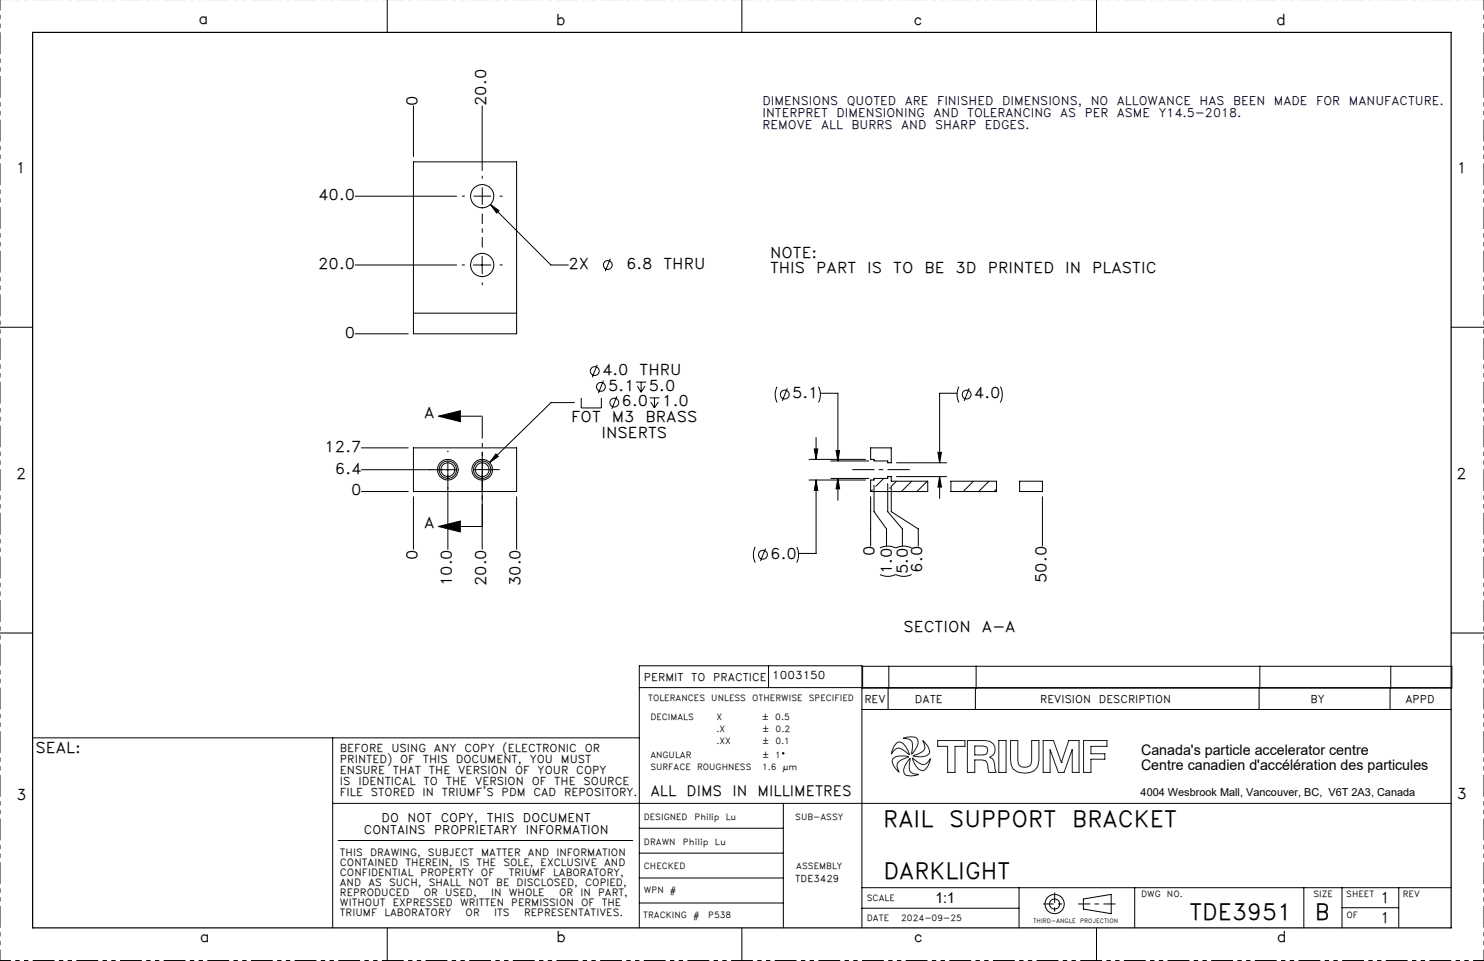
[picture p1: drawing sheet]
<svg xmlns="http://www.w3.org/2000/svg" width="432mm" height="279mm" viewBox="0 0 432 279" stroke-linecap="round" stroke-linejoin="round" font-family="sans-serif">
<g fill="none" stroke="#000" stroke-width=".29">
<path d="M112.7 -.1v9.5M215.9 -.1v9.5M319.1 -.1v9.5M120.3 30.8v14.7M140.3 30.8v18.8M103.3 57h29.6M120.3 47.1h30v49.9h-30zM142.7 59.4l2.5 1.8-.7 .7zM142.7 59.4l17.6 17.6h5.1M103.3 77h29.6M137.8 77h5M140.3 74.5v5.1"/>
<path d="M177.6 75.2l-1.5 3.7M0 95.1h9.5M103.3 97h15.5M120.3 91.1h30M422.2 95.1h9.6M167.1 117.1h-6.8l-17.8 17.4M169.1 115.7v2.9h5.9v-2.9M173.8 106l-1.5 3.7M175.6 110.6l-1.5 3.7M179.5 115.2l-1.5 3.7M185.1 111.1h2.9M185.5 112.3l1 1.7"/>
<path d="M186.5 111.1v2.9M187.6 112.3l-1.1 1.7M189 115.7h2.9M189.3 116.8l1.1 1.8M190.4 115.7v2.9M191.6 116.8l-1.2 1.8M226.1 112.4l-.5 2v1l.5 1.6M229.1 112.9l-1.5 3.7M238.2 112.4l.3 1 .2 1.3-.2 1.4-.3 .9M238.7 114.3h5.1v19.7M278.5 114.3h-5.1v20.2M279 112.4l-.5 2v1l.5 1.6"/>
<path d="M282 112.9l-1.5 3.7M291.1 112.4l.4 1 .1 1.3-.1 1.4-.4 .9M105.2 130.2h13.6M105.2 136.6h27.7M120.3 130.2h30v12.7h-30zM127.6 121l6.3-1.6v3.2zM127.6 121h12.7M130.3 134v25.7M140.3 138.1v21.6M144.3 132l.7 .7-2.5 1.8zM235.4 133.6h16.4M235.4 139.6h16.4"/>
<path d="M236.9 130.5h1l-.4 3.1zM237.5 139.6l.4 3h-1zM237.5 139.6v21.3h-5.1M237.5 127.2v6.4M241.8 134h11M241.8 139.1h11M243.3 131h1l-.5 3zM243.8 139.1l.5 3h-1zM243.8 139.1v6.4M253.3 139.6h1v-.5h4v-.5h1v1.3h10.6v3h-16.6zM253.3 130.2h6v4.3h-1v-.5h-4v-.4h-1zM257.1 139.1l-2.3 2.3"/>
<path d="M260.8 139.9l-1.5 1.5v7.4l7.9 5v5M260.8 134.5h14.6M260.8 138.6h14.6M265.3 139.9l-3 3M269.8 139.9l-3 3M272.9 131.5h1l-.5 3zM273.4 138.6l.5 3h-1zM273.4 138.6v6.3M276.7 139.9h13.2v3h-13.2zM283.2 139.9l-3 3M287.8 139.9l-3 3M296.7 139.9h6.6v3h-6.6z"/>
<path d="M296.7 139.9h.1M105.2 142.9h13.6M120.3 144.4v15.3M127.6 153.1l6.3-1.6v3.2zM127.6 153.1h12.7M150.3 144.4v15.3M219.7 159l-.5 1.9 .1 1.1 .4 1.6M222.7 159.5l-1.4 3.6M231.8 159l.4 .9 .2 1.4-.2 1.3-.4 1M253.3 144.4v14.4M253.8 142.4l-.5 .5M254.3 141.1v7.7l3.7 5v5"/>
<path d="M256 159.3l1.6-.5h1.4a3.5 3.5 0 0 0 2.9 .1l1.7-.1 1.7 .5M257.8 142.9h.1M258.3 140.6v8.2l4.3 5v5M258.8 141.9h.1M289.9 142.2l-.7 .7M303.3 144.4v14.4M256 167l1.6 .5h1.4a3.5 3.5 0 0 1 2.9 0h1.7l1.7-.5M0 184h9.5M186 199.9h236.2M223.6 193.6v6.3M251 193.7h171.5v6.4h-171.5zM258.4 199.9v6.4"/>
<path d="M258.6 193.7v6.4M283.8 199.9v6.4M284 193.7v6.4M366.4 199.9v6.4M366.6 193.7v6.4M404.5 199.9v6.4M404.7 193.7v6.4M422.2 184h9.6M9.5 214.5h176.5M96.8 214.5v55.3M250.8 206.3h171.4M96.8 233.6h325.4"/>
<path d="M227.9 233.6v36.2M98.4 244.4h85.7M186 240.8h41.9M186 255.3h41.9M186 248h41.9M250.8 258.1h171.4M296.5 258.1v11.7M330.2 258.1v11.7M379.4 258.1v11.7M390.5 258.1v11.7M407 258.1v11.6M112.7 269.8v9.5"/>
<path d="M186 269.8v-76.2h64.8v76.2M186 262.5h41.9M215.9 269.8v9.5M250.8 264.1h45.7M315.2 261.4l8.1-1.4v5.6l-8.1-1.3zM319.1 269.8v9.5M390.5 263.9h16.5"/>
<circle cx="140.3" cy="57.1" r="3.4"/>
<circle cx="140.3" cy="77" r="3.4"/>
<circle cx="176.8" cy="77" r="1.29"/>
<circle cx="173.1" cy="107.9" r="1.29"/>
<circle cx="174.9" cy="112.5" r="1.29"/>
<circle cx="178.7" cy="117.1" r="1.29"/>
<circle cx="228.3" cy="114.7" r="1.28"/>
<circle cx="281.3" cy="114.7" r="1.28"/>
<circle cx="130.3" cy="136.6" r="2"/>
<circle cx="130.3" cy="136.6" r="2.52"/>
<circle cx="130.3" cy="136.6" r="2.99"/>
<circle cx="140.3" cy="136.6" r="2.53"/>
<circle cx="140.3" cy="136.6" r="2.99"/>
<circle cx="140.3" cy="136.6" r="2"/>
<circle cx="222" cy="161.3" r="1.28"/>
<circle cx="227.9" cy="219" r=".21"/>
<circle cx="306.9" cy="262.8" r="1.47"/>
<circle cx="306.9" cy="262.8" r="2.79"/>
</g>
<g fill="none" stroke="#191924" stroke-width=".29">
<path d="M260.8 216l.5-.2a2.7 2.7 0 0 1 2.8 2.1l.6 1.5-.6-.4a3.7 3.7 0 0 0-3.2-1.4l-.5 .3-1 1.3a6.3 6.3 0 0 1 1.4-3.2zM262.8 214.6a5.1 5.1 0 0 1 3.9 0 2.67 2.67 0 0 1-.5 3.5l-1 1.2 .1-.7a3.8 3.8 0 0 0-.3-3.4l-.5-.3zM268.5 215.3a5.5 5.5 0 0 1 2 3.4 2.83 2.83 0 0 1-3.3 1.3l-1.5-.2 .6-.3a3.7 3.7 0 0 0 2.8-2zM272.8 215.3h8v1.7h-2.9v7.6h-2.2v-7.6h-2.9zM281.5 215.3h5.2a2.56 2.56 0 0 1 2.8 1.9 2.56 2.56 0 0 1-1.5 3l.7 .4 .5 .6 .6 3.4h-2.1l-.2-1.2a1.87 1.87 0 0 0-1.8-2.5h-2.1v3.7h-2.1zM283.6 216.9h2.4l.9 .2 .4 .4 .1 .7-.3 .9-1.1 .4h-2.4zM290.6 215.3h2.1v9.3h-2.1zM294 215.3h2.2v5.8a2.01 2.01 0 0 0 2 2 2.01 2.01 0 0 0 2-2v-5.8h2.1v5.8a3.6 3.6 0 0 1-4.1 3.7 3.4 3.4 0 0 1-4.2-3.7zM312 218l-2.4 6.6h-1.7l-2.4-6.5v6.5h-2v-9.3h3l2.3 6.4M312 218h.1M312 218v6.6h2v-9.3h-3l-2.2 6.4M315.3 215.3h6.8v1.7h-4.7v2.1h4.1v1.6h-4.1v3.9h-2.1z"/>
<path d="M259.8 220.6a5.2 5.2 0 0 1 4.6-.6l-.6 .3a3.8 3.8 0 0 0-2.8 2v.6l.6 1.6a5 5 0 0 1-2-3.4zM264.8 220.5v.7a3.8 3.8 0 0 0 .3 3.4l.5 .3 1.7 .3a5.1 5.1 0 0 1-4 0 2.72 2.72 0 0 1 .5-3.5zM265.4 220.4l.6 .4a3.9 3.9 0 0 0 3.1 1.4l1.7-1.6a4.9 4.9 0 0 1-2 3.4 2.7 2.7 0 0 1-2.8-2.1zM288 220.2h.1M308.8 221.7h.1"/>
</g>
<g fill="none" stroke="#000" stroke-width=".29" stroke-dasharray="15.2 1.3 1.3 1.3" stroke-linecap="butt">
<path d="M135.2 57h-.8M140.3 57v-2.5M140.3 57h-2.5M140.3 57v2.6M140.3 57h2.6M140.3 51.9v-.8M145.4 57h.8M135.2 77h-.8M145.4 77h.8M140.3 82.1v.8M125.2 136.5h-.4M130.3 131.5v-.5"/>
<path d="M140.3 136.5v-2.5M140.3 136.5h-2.5M140.3 136.5v2.6M140.3 136.5h2.6M140.3 134v-2.5M140.3 139.1v2.5M142.9 136.5h2.5M130.3 141.6v.5"/>
</g>
<path d="M140.3 71.9v-9.8" fill="none" stroke="#000" stroke-width=".29" stroke-dasharray="15.2 1.3 1.3 1.3" stroke-dashoffset="12.2" stroke-linecap="butt"/>
<path d="M248 136.5h16.7" fill="none" stroke="#000" stroke-width=".29" stroke-dasharray="15.2 1.3 1.3 1.3" stroke-dashoffset="8.8" stroke-linecap="butt"/>
<path d="M140.3 121v32.1" fill="none" stroke="#000" stroke-width=".29" stroke-dasharray="6.3 1.3 1.3 1.3 1.3 1.3" stroke-dashoffset="-.2" stroke-linecap="butt"/>
<path d="M313.7 262.8h10.9" fill="none" stroke="#000" stroke-width=".29" stroke-dasharray="15.2 1.3 1.3 1.3" stroke-dashoffset="11.7" stroke-linecap="butt"/>
<path d="M306.9 259.5v6.6M303.6 262.8h6.6" fill="none" stroke="#000" stroke-width=".29" stroke-dasharray="6.3 1.3 1.3 1.3" stroke-dashoffset="3.3" stroke-linecap="butt"/>
<path d="M0 -.1v279.4M0 279.3h431.8M431.8 279.3v-279.4" fill="none" stroke="#000" stroke-width=".29" stroke-dasharray="6.3 1.3 1.3 1.3 1.3 1.3" stroke-dashoffset="3.2" stroke-linecap="butt"/>
<path d="M9.5 9.4h412.7v260.4h-412.7z" fill="none" stroke="#000" stroke-width=".35"/>
<g fill="#000">
<path d="M142.7 59.4l1.8 2.5 .7-.7zM144.3 132l-1.8 2.5 2.5-1.8zM243.3 131h1l-.5 3zM243.8 139.1l.5 3h-1zM236.9 130.5h1l-.4 3.1zM237.5 139.6l.4 3h-1zM273.4 138.6l.5 3h-1zM272.9 131.5h1l-.5 3z"/>
<path d="M127.6 121l6.3-1.6v3.2zM127.6 153.1l6.3-1.6v3.2z"/>
</g>
<g font-size="6.5">
<text x="257" y="240.5">RAIL</text>
<text x="276.2" y="240.5">SUPPORT</text>
<text x="312" y="240.5">BRACKET</text>
<text x="257.1" y="255.6">DARKLIGHT</text>
<text x="346.1" y="267.4">TDE3951</text>
<text x="382.6" y="267.4">B</text>
</g>
<text font-size="4.4" x="272.2" y="262.5">1:1</text>
<g font-size="4.3">
<text x="57.8" y="7">a</text>
<text x="161.7" y="7.1">b</text>
<text x="265.8" y="7.1">c</text>
<text x="371.3" y="7.2">d</text>
<text x="121.5" y="30.8" transform="rotate(-90 121.5 30.8)">0</text>
<text x="141.5" y="30.8" transform="rotate(-90 141.5 30.8)">20.0</text>
<text x="4.7" y="50.2">1</text>
<text x="424" y="50.3">1</text>
<text x="92.6" y="58.2">40.0</text>
<text x="224" y="75">NOTE:</text>
<text x="92.6" y="78.2">20.0</text>
<text x="165.4" y="78.2">2X</text>
<text x="182.2" y="78.2">6.8</text>
<text x="193" y="78.2">THRU</text>
<text x="224" y="79.3">THIS</text>
<text x="237.5" y="79.3">PART</text>
<text x="252.3" y="79.3">IS</text>
<text x="259.9" y="79.3">TO</text>
<text x="269" y="79.3">BE</text>
<text x="278" y="79.3">3D</text>
<text x="287.4" y="79.3">PRINTED</text>
<text x="309.9" y="79.3">IN</text>
<text x="317.8" y="79.3">PLASTIC</text>
<text x="100.3" y="98.2">0</text>
<text x="175.2" y="109">4.0</text>
<text x="177" y="113.6">5.1</text>
<text x="186.1" y="109">THRU</text>
<text x="188.8" y="113.6">5.0</text>
<text x="180.9" y="118.2">6.0</text>
<text x="192.7" y="118.2">1.0</text>
<text x="230.5" y="115.8">5.1</text>
<text x="283.4" y="115.8">4.0</text>
<text x="123.5" y="121.4">A</text>
<text x="166.2" y="122.7">FOT</text>
<text x="178" y="122.7">M3</text>
<text x="187.8" y="122.7">BRASS</text>
<text x="94.4" y="131.3">12.7</text>
<text x="175" y="127.3">INSERTS</text>
<text x="97.5" y="137.7">6.4</text>
<text x="4.7" y="139.4">2</text>
<text x="423.8" y="139.2">2</text>
<text x="102.2" y="144">0</text>
<text x="123.5" y="153.5">A</text>
<text x="254.5" y="161.8" transform="rotate(-90 254.5 161.8)">0</text>
<text x="121.5" y="162.7" transform="rotate(-90 121.5 162.7)">0</text>
<text x="224.1" y="162.4">6.0</text>
<text x="259.5" y="167" transform="rotate(-90 259.5 167)">1.0</text>
<text x="264.1" y="167" transform="rotate(-90 264.1 167)">5.0</text>
<text x="268.4" y="166.5" transform="rotate(-90 268.4 166.5)">6.0</text>
<text x="131.5" y="170.4" transform="rotate(-90 131.5 170.4)">10.0</text>
<text x="141.5" y="170.4" transform="rotate(-90 141.5 170.4)">20.0</text>
<text x="151.5" y="170.4" transform="rotate(-90 151.5 170.4)">30.0</text>
<text x="304.5" y="169.5" transform="rotate(-90 304.5 169.5)">50.0</text>
<text x="262.9" y="183.6">SECTION</text>
<text x="285.7" y="183.6">A-A</text>
<text x="10.3" y="218.9">SEAL:</text>
<text x="4.8" y="232.7">3</text>
<text x="423.9" y="232.4">3</text>
<text x="401.7" y="262.5">1</text>
<text x="401.7" y="268.3">1</text>
<text x="58.1" y="273.8">a</text>
<text x="161.9" y="273.9">b</text>
<text x="265.9" y="273.9">c</text>
<text x="371.5" y="273.9">d</text>
</g>
<g font-size="4.2">
<text x="332" y="219.6">Canada's particle accelerator centre</text>
<text x="332" y="223.8">Centre canadien d'accélération des particules</text>
<text x="189.2" y="231.3">ALL</text>
<text x="199.8" y="231.3">DIMS</text>
<text x="213.1" y="231.3">IN</text>
<text x="220.4" y="231.3">MILLIMETRES</text>
</g>
<g font-size="3.5" fill="#000040">
<text x="221.9" y="30.4">DIMENSIONS</text>
<text x="221.9" y="34">INTERPRET</text>
<text x="243.4" y="34">DIMENSIONING</text>
<text x="246.4" y="30.4">QUOTED</text>
<text x="263.3" y="30.4">ARE</text>
<text x="271.6" y="34">AND</text>
<text x="272.7" y="30.4">FINISHED</text>
<text x="281.4" y="34">TOLERANCING</text>
<text x="291.6" y="30.4">DIMENSIONS,</text>
<text x="308.5" y="34">AS</text>
<text x="315.6" y="34">PER</text>
<text x="317.4" y="30.4">NO</text>
<text x="325" y="34">ASME</text>
<text x="325" y="30.4">ALLOWANCE</text>
<text x="337.2" y="34">Y14.5-2018.</text>
<text x="349" y="30.4">HAS</text>
<text x="358.8" y="30.4">BEEN</text>
<text x="370.6" y="30.4">MADE</text>
<text x="382.9" y="30.4">FOR</text>
<text x="392.4" y="30.4">MANUFACTURE.</text>
<text x="221.9" y="37.5">REMOVE</text>
<text x="238.9" y="37.5">ALL</text>
<text x="247.8" y="37.5">BURRS</text>
<text x="262.2" y="37.5">AND</text>
<text x="272.1" y="37.5">SHARP</text>
<text x="286.6" y="37.5">EDGES.</text>
</g>
<g font-size="3.5">
<text x="111" y="238.9">DO</text>
<text x="118.6" y="238.9">NOT</text>
<text x="128.2" y="238.9">COPY,</text>
<text x="141.7" y="238.9">THIS</text>
<text x="152.2" y="238.9">DOCUMENT</text>
<text x="105.9" y="242.4">CONTAINS</text>
<text x="126.3" y="242.4">PROPRIETARY</text>
<text x="153" y="242.4">INFORMATION</text>
</g>
<g font-size="3.2">
<text x="224.7" y="197.4">1003150</text>
<text x="98.9" y="218.6">BEFORE</text>
<text x="98.9" y="221.8">PRINTED)</text>
<text x="113.9" y="218.6">USING</text>
<text x="116.4" y="221.8">OF</text>
<text x="123" y="221.8">THIS</text>
<text x="126.3" y="218.6">ANY</text>
<text x="132.6" y="221.8">DOCUMENT,</text>
<text x="135.1" y="218.6">COPY</text>
<text x="146.2" y="218.6">(ELECTRONIC</text>
<text x="154.1" y="221.8">YOU</text>
<text x="163.2" y="221.8">MUST</text>
<text x="170.2" y="218.6">OR</text>
<text x="98.9" y="225">ENSURE</text>
<text x="114.3" y="225">THAT</text>
<text x="124.8" y="225">THE</text>
<text x="133.3" y="225">VERSION</text>
<text x="149.9" y="225">OF</text>
<text x="156.4" y="225">YOUR</text>
<text x="167.7" y="225">COPY</text>
<text x="98.9" y="228.2">IS</text>
<text x="98.9" y="231.3">FILE</text>
<text x="104.3" y="228.2">IDENTICAL</text>
<text x="107.9" y="231.3">STORED</text>
<text x="123" y="231.3">IN</text>
<text x="123.3" y="228.2">TO</text>
<text x="128.6" y="231.3">TRIUMF'S</text>
<text x="129.7" y="228.2">THE</text>
<text x="138.2" y="228.2">VERSION</text>
<text x="146" y="231.3">PDM</text>
<text x="154.7" y="228.2">OF</text>
<text x="155.2" y="231.3">CAD</text>
<text x="161.3" y="228.2">THE</text>
<text x="164.1" y="231.3">REPOSITORY.</text>
<text x="169.8" y="228.2">SOURCE</text>
<text x="331.9" y="231.5">4004 Wesbrook Mall, Vancouver, BC, V6T 2A3, Canada</text>
</g>
<g font-size="3.1">
<text x="187.4" y="197.9">PERMIT</text>
<text x="201.2" y="197.9">TO</text>
<text x="207.5" y="197.9">PRACTICE</text>
<text x="251.5" y="204.4">REV</text>
<text x="266.2" y="204.4">DATE</text>
<text x="302.6" y="204.4">REVISION</text>
<text x="319.7" y="204.4">DESCRIPTION</text>
<text x="381.3" y="204.4">BY</text>
<text x="408.9" y="204.4">APPD</text>
</g>
<g font-size="2.9">
<text x="98.9" y="248.8">THIS</text>
<text x="98.9" y="251.8">CONTAINED</text>
<text x="107.7" y="248.8">DRAWING,</text>
<text x="118" y="251.8">THEREIN,</text>
<text x="124.5" y="248.8">SUBJECT</text>
<text x="133.8" y="251.8">IS</text>
<text x="138.7" y="251.8">THE</text>
<text x="140" y="248.8">MATTER</text>
<text x="146.5" y="251.8">SOLE,</text>
<text x="153.6" y="248.8">AND</text>
<text x="157.3" y="251.8">EXCLUSIVE</text>
<text x="161.9" y="248.8">INFORMATION</text>
<text x="175.8" y="251.8">AND</text>
<text x="98.9" y="254.7">CONFIDENTIAL</text>
<text x="98.9" y="257.6">AND</text>
<text x="107.2" y="257.6">AS</text>
<text x="113.2" y="257.6">SUCH,</text>
<text x="122.4" y="254.7">PROPERTY</text>
<text x="124.8" y="257.6">SHALL</text>
<text x="136.3" y="257.6">NOT</text>
<text x="139.9" y="254.7">OF</text>
<text x="144.4" y="257.6">BE</text>
<text x="148" y="254.7">TRIUMF</text>
<text x="150.3" y="257.6">DISCLOSED,</text>
<text x="161" y="254.7">LABORATORY,</text>
<text x="170.3" y="257.6">COPIED,</text>
<text x="98.9" y="260.5">REPRODUCED</text>
<text x="98.9" y="263.4">WITHOUT</text>
<text x="114.3" y="263.4">EXPRESSED</text>
<text x="123.3" y="260.5">OR</text>
<text x="129.5" y="260.5">USED,</text>
<text x="133.9" y="263.4">WRITTEN</text>
<text x="142.9" y="260.5">IN</text>
<text x="148" y="260.5">WHOLE</text>
<text x="148.8" y="263.4">PERMISSION</text>
<text x="162.7" y="260.5">OR</text>
<text x="168.9" y="260.5">IN</text>
<text x="169.1" y="263.4">OF</text>
<text x="174" y="260.5">PART,</text>
<text x="175.1" y="263.4">THE</text>
<text x="98.9" y="266.3">TRIUMF</text>
<text x="111.8" y="266.3">LABORATORY</text>
<text x="135.5" y="266.3">OR</text>
<text x="143.8" y="266.3">ITS</text>
<text x="152.5" y="266.3">REPRESENTATIVES.</text>
</g>
<text font-size="2.8" x="231.4" y="256.5">TDE3429</text>
<g font-size="2.5">
<text x="188.6" y="203.7">TOLERANCES</text>
<text x="207" y="203.7">UNLESS</text>
<text x="218.9" y="203.7">OTHERWISE</text>
<text x="235.3" y="203.7">SPECIFIED</text>
<text x="189.2" y="209.3">DECIMALS</text>
<text x="208.5" y="209.3">X</text>
<text x="221.7" y="209.3">±</text>
<text x="225.6" y="209.3">0.5</text>
<text x="208.5" y="213">.X</text>
<text x="221.8" y="213">±</text>
<text x="225.7" y="213">0.2</text>
<text x="189.2" y="220.3">ANGULAR</text>
<text x="208.4" y="216.3">.XX</text>
<text x="221.7" y="220.3">±</text>
<text x="221.8" y="216.3">±</text>
<text x="225.6" y="220.3">1</text>
<text x="225.6" y="216.3">0.1</text>
<text x="189.2" y="223.9">SURFACE</text>
<text x="202.8" y="223.9">ROUGHNESS</text>
<text x="221.7" y="223.9">1.6</text>
<text x="227.8" y="223.9">µm</text>
<text x="187.3" y="238.5">DESIGNED</text>
<text x="202.1" y="238.5">Philip</text>
<text x="211.2" y="238.5">Lu</text>
<text x="231.4" y="238.4">SUB-ASSY</text>
<text x="187.4" y="245.6">DRAWN</text>
<text x="198.7" y="245.6">Philip</text>
<text x="208" y="245.6">Lu</text>
<text x="187.4" y="252.7">CHECKED</text>
<text x="231.7" y="252.6">ASSEMBLY</text>
<text x="187.3" y="259.8">WPN</text>
<text x="194.9" y="259.8">#</text>
<text x="252.2" y="261.9">SCALE</text>
<text x="332" y="260.7">DWG</text>
<text x="339.6" y="260.7">NO.</text>
<text x="382.1" y="260.8">SIZE</text>
<text x="391.7" y="260.8">SHEET</text>
<text x="408.2" y="260.8">REV</text>
<text x="187.1" y="267">TRACKING</text>
<text x="201.7" y="267">#</text>
<text x="206.1" y="266.9">P538</text>
<text x="252.2" y="267.9">DATE</text>
<text x="262.2" y="267.9">2024-09-25</text>
<text x="391.7" y="266.8">OF</text>
</g>
<g font-size="1.7">
<text x="300.6" y="268.3">THIRD-ANGLE</text>
<text x="314.3" y="268.3">PROJECTION</text>
</g>
</svg>
